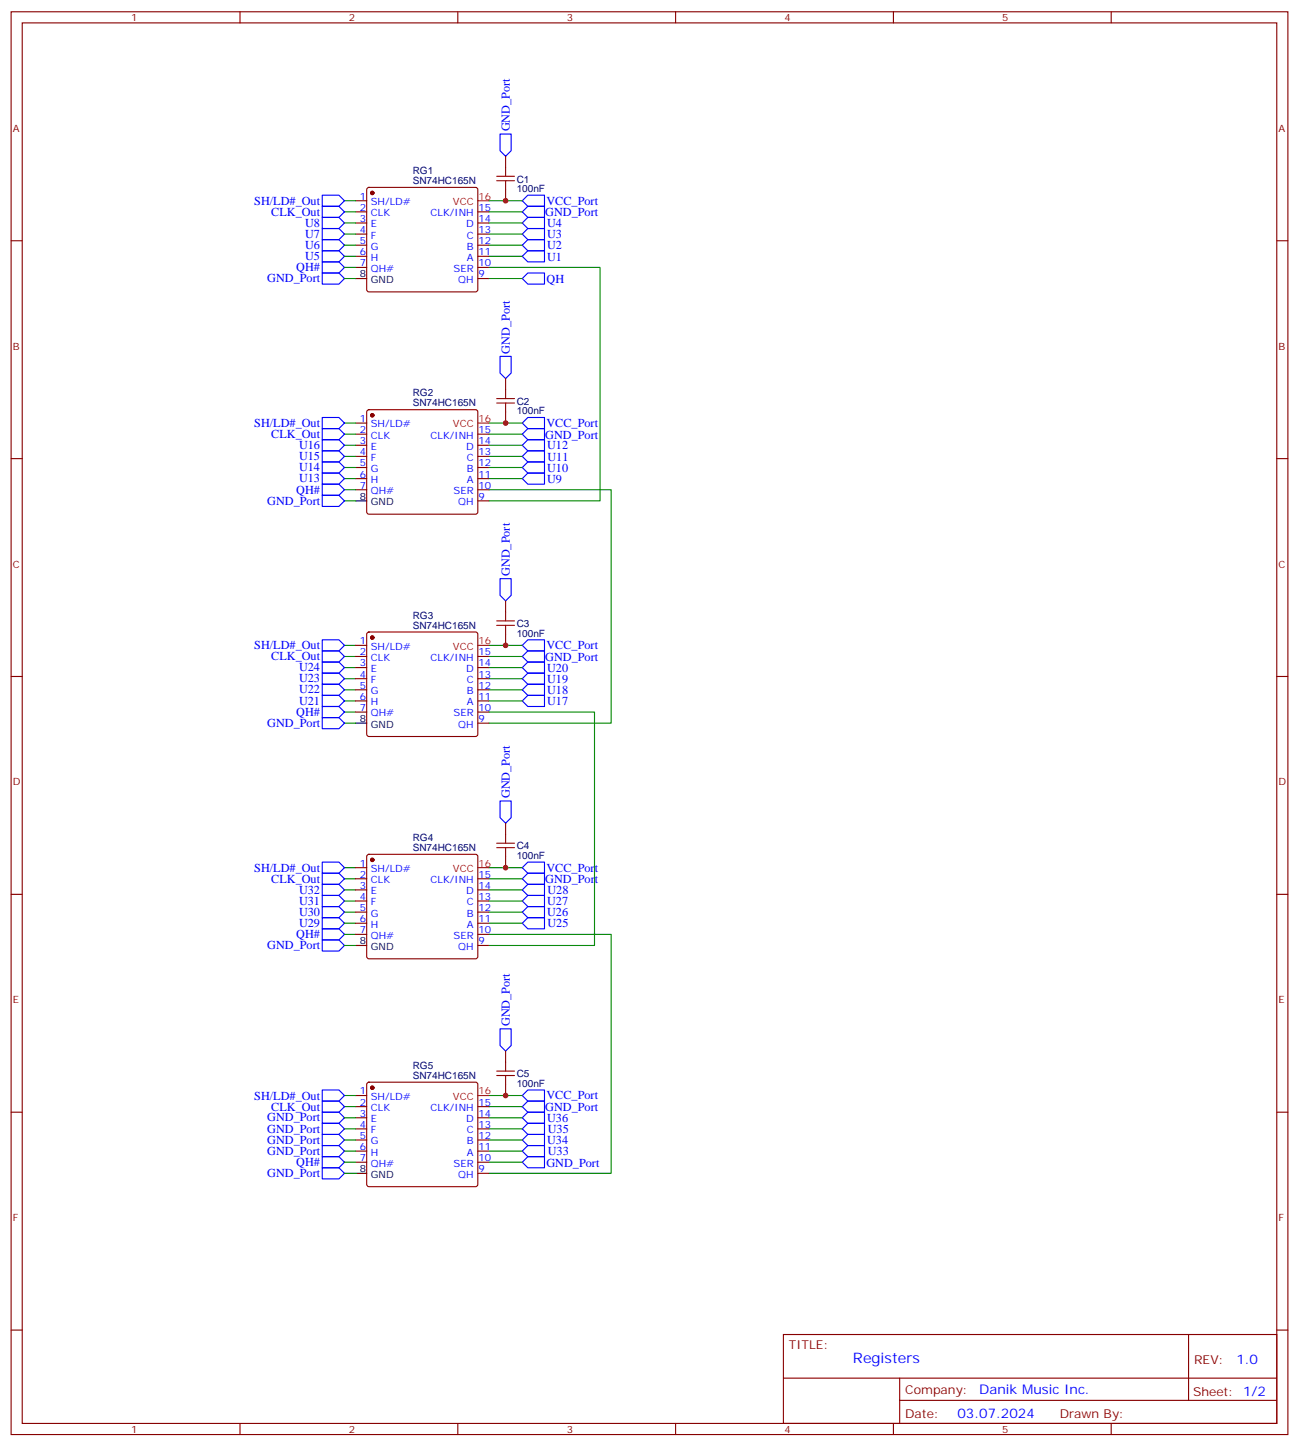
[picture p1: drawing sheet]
<svg xmlns="http://www.w3.org/2000/svg" width="412mm" height="459mm" viewBox="0 0 412 459" stroke-linecap="round" stroke-linejoin="round" font-family="sans-serif">
<g fill="none" stroke="#870000" stroke-width=".35">
<path d="M3.5 3.7h405.4v451.6h-405.4zM7.1 7.3h398.2v444.5h-398.2zM76.2 3.7v3.6M145.3 3.7v3.6M214.5 3.7v3.6M283.6 3.7v3.6M352.8 3.7v3.6M116.7 59.7l.4-.2h33.9l.5 .2 .2 .5v31.7l-.2 .5-.5 .2h-33.9l-.5-.2-.2-.5v-31.7zM160.5 49.6v3.5M3.5 76.4h3.6M112.9 63.7h3.5M112.9 67.2h3.5"/>
<path d="M112.9 70.8h3.5M112.9 74.3h3.5M112.9 77.8h3.5M151.7 67.2h3.5M151.7 70.8h3.5M151.7 74.3h3.5M151.7 77.8h3.5M160.5 60.2v3.5M405.3 76.4h3.6M112.9 81.4h3.5M112.9 84.9h3.5M151.7 81.4h3.5"/>
<path d="M151.7 84.9h3.5M151.7 88.4h3.5M112.9 134.3h3.5M112.9 137.8h3.5M116.7 130.2l.4-.2h33.9l.5 .2 .2 .5v31.8l-.2 .5-.5 .2h-33.9l-.5-.2-.2-.5v-31.8zM151.7 137.8h3.5M160.5 120.2v3.5M160.5 130.7v3.6M3.5 145.6h3.6M112.9 141.3h3.5M112.9 144.9h3.5M112.9 148.4h3.5"/>
<path d="M112.9 151.9h3.5M112.9 155.4h3.5M151.7 141.3h3.5M151.7 144.9h3.5M151.7 148.4h3.5M151.7 151.9h3.5M151.7 155.4h3.5M151.7 159h3.5M405.3 145.6h3.6M160.5 190.7v3.5M3.5 214.7h3.6M112.9 204.8h3.5"/>
<path d="M112.9 208.4h3.5M112.9 211.9h3.5M112.9 215.4h3.5M112.9 218.9h3.5M116.7 200.8l.4-.2h33.9l.5 .2 .2 .5v31.7l-.2 .5-.5 .3h-33.9l-.5-.3-.2-.5v-31.7zM151.7 208.4h3.5M151.7 211.9h3.5M151.7 215.4h3.5M151.7 218.9h3.5M160.5 201.3v3.5M405.3 214.7h3.6M112.9 222.5h3.5"/>
<path d="M112.9 226h3.5M151.7 222.5h3.5M151.7 226h3.5M151.7 229.5h3.5M112.9 275.4h3.5M112.9 278.9h3.5M116.7 271.4l.4-.3h33.9l.5 .3 .2 .5v31.7l-.2 .5-.5 .2h-33.9l-.5-.2-.2-.5v-31.7zM151.7 278.9h3.5M160.5 261.3v3.5M160.5 271.9v3.5M3.5 283.8h3.6M112.9 282.4h3.5"/>
<path d="M112.9 286h3.5M112.9 289.5h3.5M112.9 293h3.5M112.9 296.5h3.5M151.7 282.4h3.5M151.7 286h3.5M151.7 289.5h3.5M151.7 293h3.5M151.7 296.5h3.5M405.3 283.8h3.6M151.7 300.1h3.5M160.5 333.6v3.5"/>
<path d="M3.5 353h3.6M112.9 347.7h3.5M112.9 351.2h3.5M112.9 354.8h3.5M112.9 358.3h3.5M116.7 343.7l.4-.2h33.9l.5 .2 .2 .5v31.7l-.2 .5-.5 .2h-33.9l-.5-.2-.2-.5v-31.7zM151.7 351.2h3.5M151.7 354.8h3.5M151.7 358.3h3.5M160.5 344.2v3.5M405.3 353h3.6M112.9 361.8h3.5"/>
<path d="M112.9 365.3h3.5M112.9 368.9h3.5M151.7 361.8h3.5M151.7 365.3h3.5M151.7 368.9h3.5M151.7 372.4h3.5M3.5 422.1h3.6M248.7 423.5h156.6v28.3h-156.6zM248.7 437.4h156.5M285.6 437.4v14.1M377.3 423.6v20.8M405.3 422.1h3.6"/>
<path d="M76.2 451.8v3.5M145.3 451.8v3.5M214.5 451.8v3.5M283.6 451.8v3.5M285.6 444.4h119.6M352.8 451.8v3.5"/>
</g>
<g fill="#870000" stroke="#870000" stroke-width=".35">
<circle cx="118.2" cy="61.2" r=".53"/>
<circle cx="118.2" cy="131.8" r=".53"/>
<circle cx="118.2" cy="272.9" r=".53"/>
<circle cx="118.2" cy="202.4" r=".53"/>
<circle cx="118.2" cy="345.2" r=".53"/>
</g>
<path d="M112.9 88.4h3.5M112.9 159h3.5M112.9 229.5h3.5M112.9 300.1h3.5M112.9 372.4h3.5" fill="none" stroke="#000" stroke-width=".35"/>
<path d="M151.7 63.7h3.5M151.7 134.3h3.5M151.7 204.8h3.5M151.7 275.4h3.5M151.7 347.7h3.5" fill="none" stroke="#f00" stroke-width=".35"/>
<g fill="none" stroke="#00f" stroke-width=".35">
<path d="M158.7 42.5h3.6v5.3l-1.8 1.8-1.8-1.8zM102.3 79.6h5.3l1.8 1.8-1.8 1.7h-5.3zM102.3 76.1h5.3l1.8 1.7-1.8 1.8h-5.3zM102.3 72.5h5.3l1.8 1.8-1.8 1.8h-5.3zM102.3 69h5.3l1.8 1.8-1.8 1.7h-5.3zM102.3 65.5h5.3l1.8 1.7-1.8 1.8h-5.3zM102.3 61.9h5.3l1.8 1.8-1.8 1.8h-5.3zM165.8 77.8l1.8-1.7h5.3v3.5h-5.3zM165.8 74.3l1.8-1.8h5.3v3.6h-5.3zM167.6 61.9h5.3v3.6h-5.3l-1.8-1.8zM167.6 69h5.3v3.5h-5.3l-1.8-1.7zM167.6 65.5h5.3v3.5h-5.3l-1.8-1.8z"/>
<path d="M102.3 86.6h5.3l1.8 1.8-1.8 1.8h-5.3zM102.3 83.1h5.3l1.8 1.8-1.8 1.7h-5.3zM165.8 81.4l1.8-1.8h5.3v3.5h-5.3zM167.6 86.6h5.3v3.6h-5.3l-1.8-1.8zM158.7 113.1h3.6v5.3l-1.8 1.8-1.8-1.8zM102.3 139.6h5.3l1.8 1.7-1.8 1.8h-5.3zM102.3 136h5.3l1.8 1.8-1.8 1.8h-5.3zM102.3 132.5h5.3l1.8 1.8-1.8 1.7h-5.3zM165.8 137.8l1.8-1.8h5.3v3.6h-5.3zM167.6 139.6h5.3v3.5h-5.3l-1.8-1.8zM167.6 132.5h5.3v3.5h-5.3l-1.8-1.7zM102.3 153.7h5.3l1.8 1.7-1.8 1.8h-5.3z"/>
<path d="M102.3 157.2h5.3l1.8 1.8-1.8 1.7h-5.3zM102.3 143.1h5.3l1.8 1.8-1.8 1.7h-5.3zM102.3 146.6h5.3l1.8 1.8-1.8 1.7h-5.3zM102.3 150.1h5.3l1.8 1.8-1.8 1.8h-5.3zM165.8 144.9l1.8-1.8h5.3v3.5h-5.3zM165.8 151.9l1.8-1.8h5.3v3.6h-5.3zM167.6 146.6h5.3v3.5h-5.3l-1.8-1.7zM158.7 183.7h3.6v5.2l-1.8 1.8-1.8-1.8zM102.3 210.1h5.3l1.8 1.8-1.8 1.7h-5.3zM102.3 213.6h5.3l1.8 1.8-1.8 1.8h-5.3zM102.3 217.2h5.3l1.8 1.7-1.8 1.8h-5.3zM102.3 206.6h5.3l1.8 1.8-1.8 1.7h-5.3z"/>
<path d="M102.3 203.1h5.3l1.8 1.7-1.8 1.8h-5.3zM165.8 208.4l1.8-1.8h5.3v3.5h-5.3zM165.8 211.9l1.8-1.8h5.3v3.5h-5.3zM165.8 215.4l1.8-1.8h5.3v3.6h-5.3zM165.8 218.9l1.8-1.7h5.3v3.5h-5.3zM165.8 204.8l1.8-1.7h5.3v3.5h-5.3zM102.3 224.2h5.3l1.8 1.8-1.8 1.8h-5.3zM102.3 227.8h5.3l1.8 1.7-1.8 1.8h-5.3zM102.3 220.7h5.3l1.8 1.8-1.8 1.7h-5.3zM165.8 222.5l1.8-1.8h5.3v3.5h-5.3zM158.7 254.2h3.6v5.3l-1.8 1.8-1.8-1.8zM102.3 277.1h5.3l1.8 1.8-1.8 1.8h-5.3z"/>
<path d="M102.3 273.6h5.3l1.8 1.8-1.8 1.7h-5.3zM165.8 275.4l1.8-1.8h5.3v3.5h-5.3zM165.8 278.9l1.8-1.8h5.3v3.6h-5.3zM102.3 291.3h5.3l1.8 1.7-1.8 1.8h-5.3zM102.3 287.7h5.3l1.8 1.8-1.8 1.8h-5.3zM102.3 284.2h5.3l1.8 1.8-1.8 1.7h-5.3zM102.3 298.3h5.3l1.8 1.8-1.8 1.7h-5.3zM102.3 280.7h5.3l1.8 1.7-1.8 1.8h-5.3zM102.3 294.8h5.3l1.8 1.7-1.8 1.8h-5.3zM165.8 293l1.8-1.7h5.3v3.5h-5.3zM165.8 289.5l1.8-1.8h5.3v3.6h-5.3zM165.8 286l1.8-1.8h5.3v3.5h-5.3z"/>
<path d="M165.8 282.4l1.8-1.7h5.3v3.5h-5.3zM158.7 326.5h3.6v5.3l-1.8 1.8-1.8-1.8zM102.3 349.5h5.3l1.8 1.7-1.8 1.8h-5.3zM102.3 345.9h5.3l1.8 1.8-1.8 1.8h-5.3zM102.3 353h5.3l1.8 1.8-1.8 1.7h-5.3zM102.3 356.5h5.3l1.8 1.8-1.8 1.7h-5.3zM165.8 347.7l1.8-1.8h5.3v3.6h-5.3zM165.8 358.3l1.8-1.8h5.3v3.5h-5.3zM165.8 354.8l1.8-1.8h5.3v3.5h-5.3zM165.8 351.2l1.8-1.7h5.3v3.5h-5.3zM102.3 370.6h5.3l1.8 1.8-1.8 1.8h-5.3zM102.3 367.1h5.3l1.8 1.8-1.8 1.7h-5.3z"/>
<path d="M102.3 360h5.3l1.8 1.8-1.8 1.8h-5.3zM102.3 363.6h5.3l1.8 1.7-1.8 1.8h-5.3zM165.8 365.3l1.8-1.7h5.3v3.5h-5.3zM165.8 361.8l1.8-1.8h5.3v3.6h-5.3zM165.8 368.9l1.8-1.8h5.3v3.5h-5.3z"/>
</g>
<g fill="none" stroke="#008700" stroke-width=".35">
<path d="M109.4 77.8h3.5M109.4 74.3h3.5M109.4 70.8h3.5M109.4 63.7h3.5M109.4 67.2h3.5M155.2 77.8h10.6M155.2 74.3h10.6M155.2 70.8h10.6M155.2 63.7h10.6M155.2 67.2h10.6M109.4 81.4h3.5M109.4 88.4h3.5"/>
<path d="M109.4 84.9h3.5M155.2 84.9h35.3v74.1h-35.3M155.2 81.4h10.6M155.2 88.4h10.6M109.4 137.8h3.5M109.4 134.3h3.5M155.2 137.8h10.6M155.2 134.3h10.6M109.4 155.4h3.5M109.4 141.3h3.5M109.4 159h3.5M109.4 144.9h3.5"/>
<path d="M109.4 148.4h3.5M109.4 151.9h3.5M155.2 155.4h38.8v74.1h-38.8M155.2 141.3h10.6M155.2 144.9h10.6M155.2 148.4h10.6M155.2 151.9h10.6M109.4 208.4h3.5M109.4 204.8h3.5M109.4 211.9h3.5M109.4 215.4h3.5M109.4 218.9h3.5"/>
<path d="M155.2 208.4h10.6M155.2 204.8h10.6M155.2 211.9h10.6M155.2 215.4h10.6M155.2 218.9h10.6M109.4 226h3.5M109.4 229.5h3.5M109.4 222.5h3.5M155.2 226h33.5v74.1h-33.5M155.2 222.5h10.6M109.4 275.4h3.5M109.4 278.9h3.5"/>
<path d="M155.2 275.4h10.6M155.2 278.9h10.6M109.4 293h3.5M109.4 289.5h3.5M109.4 286h3.5M109.4 282.4h3.5M109.4 296.5h3.5M155.2 296.5h38.8v75.9h-38.8M155.2 293h10.6M155.2 289.5h10.6M155.2 286h10.6M155.2 282.4h10.6"/>
<path d="M109.4 300.1h3.5M109.4 347.7h3.5M109.4 351.2h3.5M109.4 354.8h3.5M109.4 358.3h3.5M155.2 347.7h10.6M155.2 351.2h10.6M155.2 354.8h10.6M155.2 358.3h10.6M109.4 372.4h3.5M109.4 368.9h3.5M109.4 361.8h3.5"/>
<path d="M109.4 365.3h3.5M155.2 368.9h10.6M155.2 361.8h10.6M155.2 365.3h10.6"/>
</g>
<g fill="none" stroke="#a10000" stroke-width=".35">
<path d="M157.7 57.4h5.6M157.7 56h5.6M160.5 53.1v2.9M160.5 57.4v2.8M157.7 127.9h5.6M157.7 126.5h5.6M160.5 123.7v2.8M160.5 127.9v2.8M157.7 198.5h5.6M157.7 197.1h5.6M160.5 194.2v2.9M160.5 198.5v2.8"/>
<path d="M157.7 269h5.6M157.7 267.6h5.6M160.5 264.8v2.8M160.5 269v2.9M157.7 339.9h5.6M160.5 337.1v2.8M157.7 341.3h5.6M160.5 341.3v2.9"/>
</g>
<g fill="#c00">
<circle cx="160.5" cy="63.7" r=".88"/>
<circle cx="160.5" cy="134.3" r=".88"/>
<circle cx="160.5" cy="204.8" r=".88"/>
<circle cx="160.5" cy="275.4" r=".88"/>
<circle cx="160.5" cy="347.7" r=".88"/>
</g>
<text font-size="4.6" fill="#00f" x="270.8" y="432.6">Registers</text>
<g font-size="4.2" fill="#00f">
<text x="392.5" y="432.8">1.0</text>
<text x="310.9" y="442.4">Danik Music Inc.</text>
<text x="304" y="450.2">03.07.2024</text>
</g>
<g font-size="3.9" fill="#00f">
<text x="161.9" y="41.7" transform="rotate(-90 161.9 41.7)">GND_Port</text>
<text x="80.7" y="65">SH/LD#_Out</text>
<text x="173.5" y="65">VCC_Port</text>
<text x="86.1" y="68.5">CLK_Out</text>
<text x="173.1" y="68.6">GND_Port</text>
<text x="96.9" y="75.5">U7</text>
<text x="96.9" y="72">U8</text>
<text x="173.7" y="75.7">U3</text>
<text x="173.7" y="72.1">U4</text>
<text x="96.9" y="82.6">U5</text>
<text x="96.9" y="79.1">U6</text>
<text x="173.7" y="82.7">U1</text>
<text x="173.7" y="79.2">U2</text>
<text x="84.8" y="89.6">GND_Port</text>
<text x="94.1" y="86.1">QH#</text>
<text x="173.5" y="89.7">QH</text>
<text x="161.9" y="112.3" transform="rotate(-90 161.9 112.3)">GND_Port</text>
<text x="80.7" y="135.5">SH/LD#_Out</text>
<text x="173.5" y="135.5">VCC_Port</text>
<text x="86.1" y="139.1">CLK_Out</text>
<text x="94.9" y="142.5">U16</text>
<text x="173.1" y="139.2">GND_Port</text>
<text x="173.7" y="142.6">U12</text>
<text x="94.9" y="146.1">U15</text>
<text x="94.9" y="149.6">U14</text>
<text x="173.7" y="149.7">U10</text>
<text x="173.8" y="146.2">U11</text>
<text x="94.9" y="153.1">U13</text>
<text x="173.7" y="153.2">U9</text>
<text x="84.8" y="160.2">GND_Port</text>
<text x="94.1" y="156.6">QH#</text>
<text x="161.9" y="182.8" transform="rotate(-90 161.9 182.8)">GND_Port</text>
<text x="80.7" y="206.1">SH/LD#_Out</text>
<text x="86.1" y="209.6">CLK_Out</text>
<text x="173.1" y="209.7">GND_Port</text>
<text x="173.5" y="206.1">VCC_Port</text>
<text x="94.9" y="213">U24</text>
<text x="173.7" y="213.2">U20</text>
<text x="94.9" y="216.6">U23</text>
<text x="94.9" y="220.1">U22</text>
<text x="173.7" y="216.7">U19</text>
<text x="173.7" y="220.2">U18</text>
<text x="94.1" y="227.2">QH#</text>
<text x="94.9" y="223.6">U21</text>
<text x="173.7" y="223.8">U17</text>
<text x="84.8" y="230.7">GND_Port</text>
<text x="161.9" y="253.4" transform="rotate(-90 161.9 253.4)">GND_Port</text>
<text x="80.7" y="276.6">SH/LD#_Out</text>
<text x="86.1" y="280.2">CLK_Out</text>
<text x="173.1" y="280.3">GND_Port</text>
<text x="173.5" y="276.6">VCC_Port</text>
<text x="94.9" y="287.2">U31</text>
<text x="94.9" y="283.6">U32</text>
<text x="173.7" y="287.3">U27</text>
<text x="173.8" y="283.7">U28</text>
<text x="94.9" y="290.7">U30</text>
<text x="173.7" y="290.8">U26</text>
<text x="94.1" y="297.8">QH#</text>
<text x="94.9" y="294.2">U29</text>
<text x="173.8" y="294.3">U25</text>
<text x="84.8" y="301.3">GND_Port</text>
<text x="161.9" y="325.7" transform="rotate(-90 161.9 325.7)">GND_Port</text>
<text x="80.7" y="349">SH/LD#_Out</text>
<text x="86.1" y="352.5">CLK_Out</text>
<text x="173.1" y="352.6">GND_Port</text>
<text x="173.5" y="349">VCC_Port</text>
<text x="84.8" y="355.9">GND_Port</text>
<text x="84.8" y="359.4">GND_Port</text>
<text x="173.7" y="356.1">U36</text>
<text x="173.9" y="359.6">U35</text>
<text x="84.8" y="363">GND_Port</text>
<text x="173.7" y="363.1">U34</text>
<text x="84.8" y="366.5">GND_Port</text>
<text x="94.1" y="370.1">QH#</text>
<text x="173.5" y="370.2">GND_Port</text>
<text x="173.9" y="366.6">U33</text>
<text x="84.8" y="373.6">GND_Port</text>
</g>
<g font-size="3.9" fill="#800">
<text x="250.5" y="428.1">TITLE:</text>
<text x="379.1" y="432.8">REV:</text>
<text x="287.4" y="442.3">Company:</text>
<text x="378.7" y="442.9">Sheet: 1/2</text>
<text x="287.4" y="450">Date:</text>
<text x="336.4" y="450.1">Drawn By:</text>
</g>
<g font-size="3.2" fill="#800">
<text x="41.6" y="6.7">1</text>
<text x="110.8" y="6.7">2</text>
<text x="179.9" y="6.7">3</text>
<text x="249.1" y="6.7">4</text>
<text x="318.2" y="6.7">5</text>
<text x="4.1" y="41.8">A</text>
<text x="405.9" y="41.8">A</text>
<text x="4.1" y="111">B</text>
<text x="405.9" y="111">B</text>
<text x="4.1" y="180.1">C</text>
<text x="405.9" y="180.1">C</text>
<text x="4.1" y="249.3">D</text>
<text x="405.9" y="249.3">D</text>
<text x="4.1" y="318.4">E</text>
<text x="405.9" y="318.4">E</text>
<text x="4.1" y="387.6">F</text>
<text x="405.9" y="387.6">F</text>
<text x="41.6" y="454.8">1</text>
<text x="110.8" y="454.8">2</text>
<text x="179.9" y="454.8">3</text>
<text x="249.1" y="454.8">4</text>
<text x="318.2" y="454.8">5</text>
</g>
<g font-size="3.2" fill="#000080">
<text x="131" y="58.4">SN74HC165N</text>
<text x="131" y="55.2">RG1</text>
<text x="164" y="57.9">C1</text>
<text x="164" y="61">100nF</text>
<text x="131" y="125.8">RG2</text>
<text x="131" y="129">SN74HC165N</text>
<text x="164" y="131.5">100nF</text>
<text x="164" y="128.5">C2</text>
<text x="131" y="196.3">RG3</text>
<text x="131" y="199.5">SN74HC165N</text>
<text x="164" y="202.1">100nF</text>
<text x="164" y="199">C3</text>
<text x="131" y="266.9">RG4</text>
<text x="164" y="269.6">C4</text>
<text x="131" y="270.1">SN74HC165N</text>
<text x="164" y="272.6">100nF</text>
<text x="131" y="339.2">RG5</text>
<text x="164" y="341.9">C5</text>
<text x="131" y="342.4">SN74HC165N</text>
<text x="164" y="344.9">100nF</text>
</g>
<g font-size="3.2" fill="#00f">
<text x="114.2" y="63.4">1</text>
<text x="117.7" y="65.1">SH/LD#</text>
<text x="114.2" y="66.9">2</text>
<text x="114.2" y="70.4">3</text>
<text x="117.7" y="68.7">CLK</text>
<text x="136.7" y="68.7">CLK/INH</text>
<text x="151.9" y="70.4">14</text>
<text x="151.9" y="66.9">15</text>
<text x="114.2" y="73.9">4</text>
<text x="114.2" y="77.5">5</text>
<text x="117.7" y="72.2">E</text>
<text x="117.7" y="75.7">F</text>
<text x="147.9" y="72.2">D</text>
<text x="148.2" y="75.7">C</text>
<text x="151.9" y="77.5">12</text>
<text x="151.9" y="73.9">13</text>
<text x="114.2" y="81">6</text>
<text x="117.7" y="79.2">G</text>
<text x="117.7" y="82.8">H</text>
<text x="148.2" y="79.2">B</text>
<text x="148.2" y="82.8">A</text>
<text x="151.9" y="81">11</text>
<text x="114.2" y="84.5">7</text>
<text x="117.7" y="86.3">QH#</text>
<text x="144" y="86.3">SER</text>
<text x="145.5" y="89.8">QH</text>
<text x="151.9" y="88.1">9</text>
<text x="151.9" y="84.5">10</text>
<text x="114.2" y="133.9">1</text>
<text x="114.2" y="137.4">2</text>
<text x="117.7" y="135.7">SH/LD#</text>
<text x="151.9" y="137.4">15</text>
<text x="114.2" y="141">3</text>
<text x="117.7" y="139.2">CLK</text>
<text x="117.7" y="142.7">E</text>
<text x="136.7" y="139.2">CLK/INH</text>
<text x="147.9" y="142.7">D</text>
<text x="151.9" y="141">14</text>
<text x="114.2" y="144.5">4</text>
<text x="114.2" y="148">5</text>
<text x="117.7" y="146.3">F</text>
<text x="117.7" y="149.8">G</text>
<text x="148.2" y="146.3">C</text>
<text x="148.2" y="149.8">B</text>
<text x="151.9" y="148">12</text>
<text x="151.9" y="144.5">13</text>
<text x="114.2" y="151.6">6</text>
<text x="114.2" y="155.1">7</text>
<text x="117.7" y="153.3">H</text>
<text x="148.2" y="153.3">A</text>
<text x="151.9" y="155.1">10</text>
<text x="151.9" y="151.6">11</text>
<text x="117.7" y="156.8">QH#</text>
<text x="144" y="156.8">SER</text>
<text x="145.5" y="160.4">QH</text>
<text x="151.9" y="158.6">9</text>
<text x="114.2" y="204.5">1</text>
<text x="114.2" y="208">2</text>
<text x="117.7" y="206.2">SH/LD#</text>
<text x="117.7" y="209.8">CLK</text>
<text x="136.7" y="209.8">CLK/INH</text>
<text x="151.9" y="208">15</text>
<text x="114.2" y="211.5">3</text>
<text x="114.2" y="215.1">4</text>
<text x="117.7" y="213.3">E</text>
<text x="147.9" y="213.3">D</text>
<text x="151.9" y="215.1">13</text>
<text x="151.9" y="211.5">14</text>
<text x="114.2" y="218.6">5</text>
<text x="117.7" y="216.8">F</text>
<text x="117.7" y="220.3">G</text>
<text x="148.2" y="216.8">C</text>
<text x="148.2" y="220.3">B</text>
<text x="151.9" y="218.6">12</text>
<text x="114.2" y="222.1">6</text>
<text x="114.2" y="225.6">7</text>
<text x="117.7" y="223.9">H</text>
<text x="117.7" y="227.4">QH#</text>
<text x="144" y="227.4">SER</text>
<text x="148.2" y="223.9">A</text>
<text x="151.9" y="225.6">10</text>
<text x="151.9" y="222.1">11</text>
<text x="145.5" y="230.9">QH</text>
<text x="151.9" y="229.2">9</text>
<text x="114.2" y="275">1</text>
<text x="114.2" y="278.6">2</text>
<text x="117.7" y="276.8">SH/LD#</text>
<text x="117.7" y="280.3">CLK</text>
<text x="136.7" y="280.3">CLK/INH</text>
<text x="151.9" y="278.6">15</text>
<text x="114.2" y="282.1">3</text>
<text x="114.2" y="285.6">4</text>
<text x="117.7" y="283.8">E</text>
<text x="117.7" y="287.4">F</text>
<text x="147.9" y="283.8">D</text>
<text x="148.2" y="287.4">C</text>
<text x="151.9" y="285.6">13</text>
<text x="151.9" y="282.1">14</text>
<text x="114.2" y="289.1">5</text>
<text x="114.2" y="292.7">6</text>
<text x="117.7" y="290.9">G</text>
<text x="148.2" y="290.9">B</text>
<text x="151.9" y="292.7">11</text>
<text x="151.9" y="289.1">12</text>
<text x="114.2" y="296.2">7</text>
<text x="117.7" y="294.4">H</text>
<text x="117.7" y="298">QH#</text>
<text x="144" y="298">SER</text>
<text x="148.2" y="294.4">A</text>
<text x="151.9" y="299.7">9</text>
<text x="151.9" y="296.2">10</text>
<text x="145.5" y="301.5">QH</text>
<text x="114.2" y="347.3">1</text>
<text x="114.2" y="350.9">2</text>
<text x="117.7" y="349.1">SH/LD#</text>
<text x="117.7" y="352.6">CLK</text>
<text x="136.7" y="352.6">CLK/INH</text>
<text x="151.9" y="350.9">15</text>
<text x="114.2" y="354.4">3</text>
<text x="114.2" y="357.9">4</text>
<text x="117.7" y="356.2">E</text>
<text x="117.7" y="359.7">F</text>
<text x="147.9" y="356.2">D</text>
<text x="148.2" y="359.7">C</text>
<text x="151.9" y="357.9">13</text>
<text x="151.9" y="354.4">14</text>
<text x="114.2" y="361.5">5</text>
<text x="114.2" y="365">6</text>
<text x="117.7" y="363.2">G</text>
<text x="148.2" y="363.2">B</text>
<text x="151.9" y="365">11</text>
<text x="151.9" y="361.5">12</text>
<text x="114.2" y="368.5">7</text>
<text x="117.7" y="366.7">H</text>
<text x="117.7" y="370.3">QH#</text>
<text x="144" y="370.3">SER</text>
<text x="148.2" y="366.7">A</text>
<text x="151.9" y="368.5">10</text>
<text x="145.5" y="373.8">QH</text>
<text x="151.9" y="372">9</text>
</g>
<g font-size="3.2" fill="#f00">
<text x="143.8" y="65.1">VCC</text>
<text x="151.9" y="63.4">16</text>
<text x="143.8" y="135.7">VCC</text>
<text x="151.9" y="133.9">16</text>
<text x="143.8" y="206.2">VCC</text>
<text x="151.9" y="204.5">16</text>
<text x="151.9" y="275">16</text>
<text x="143.8" y="276.8">VCC</text>
<text x="151.9" y="347.3">16</text>
<text x="143.8" y="349.1">VCC</text>
</g>
<g font-size="3.2">
<text x="114.2" y="88.1">8</text>
<text x="117.7" y="89.8">GND</text>
<text x="114.2" y="158.6">8</text>
<text x="117.7" y="160.4">GND</text>
<text x="114.2" y="229.2">8</text>
<text x="117.7" y="230.9">GND</text>
<text x="114.2" y="299.7">8</text>
<text x="117.7" y="301.5">GND</text>
<text x="114.2" y="372">8</text>
<text x="117.7" y="373.8">GND</text>
</g>
</svg>
